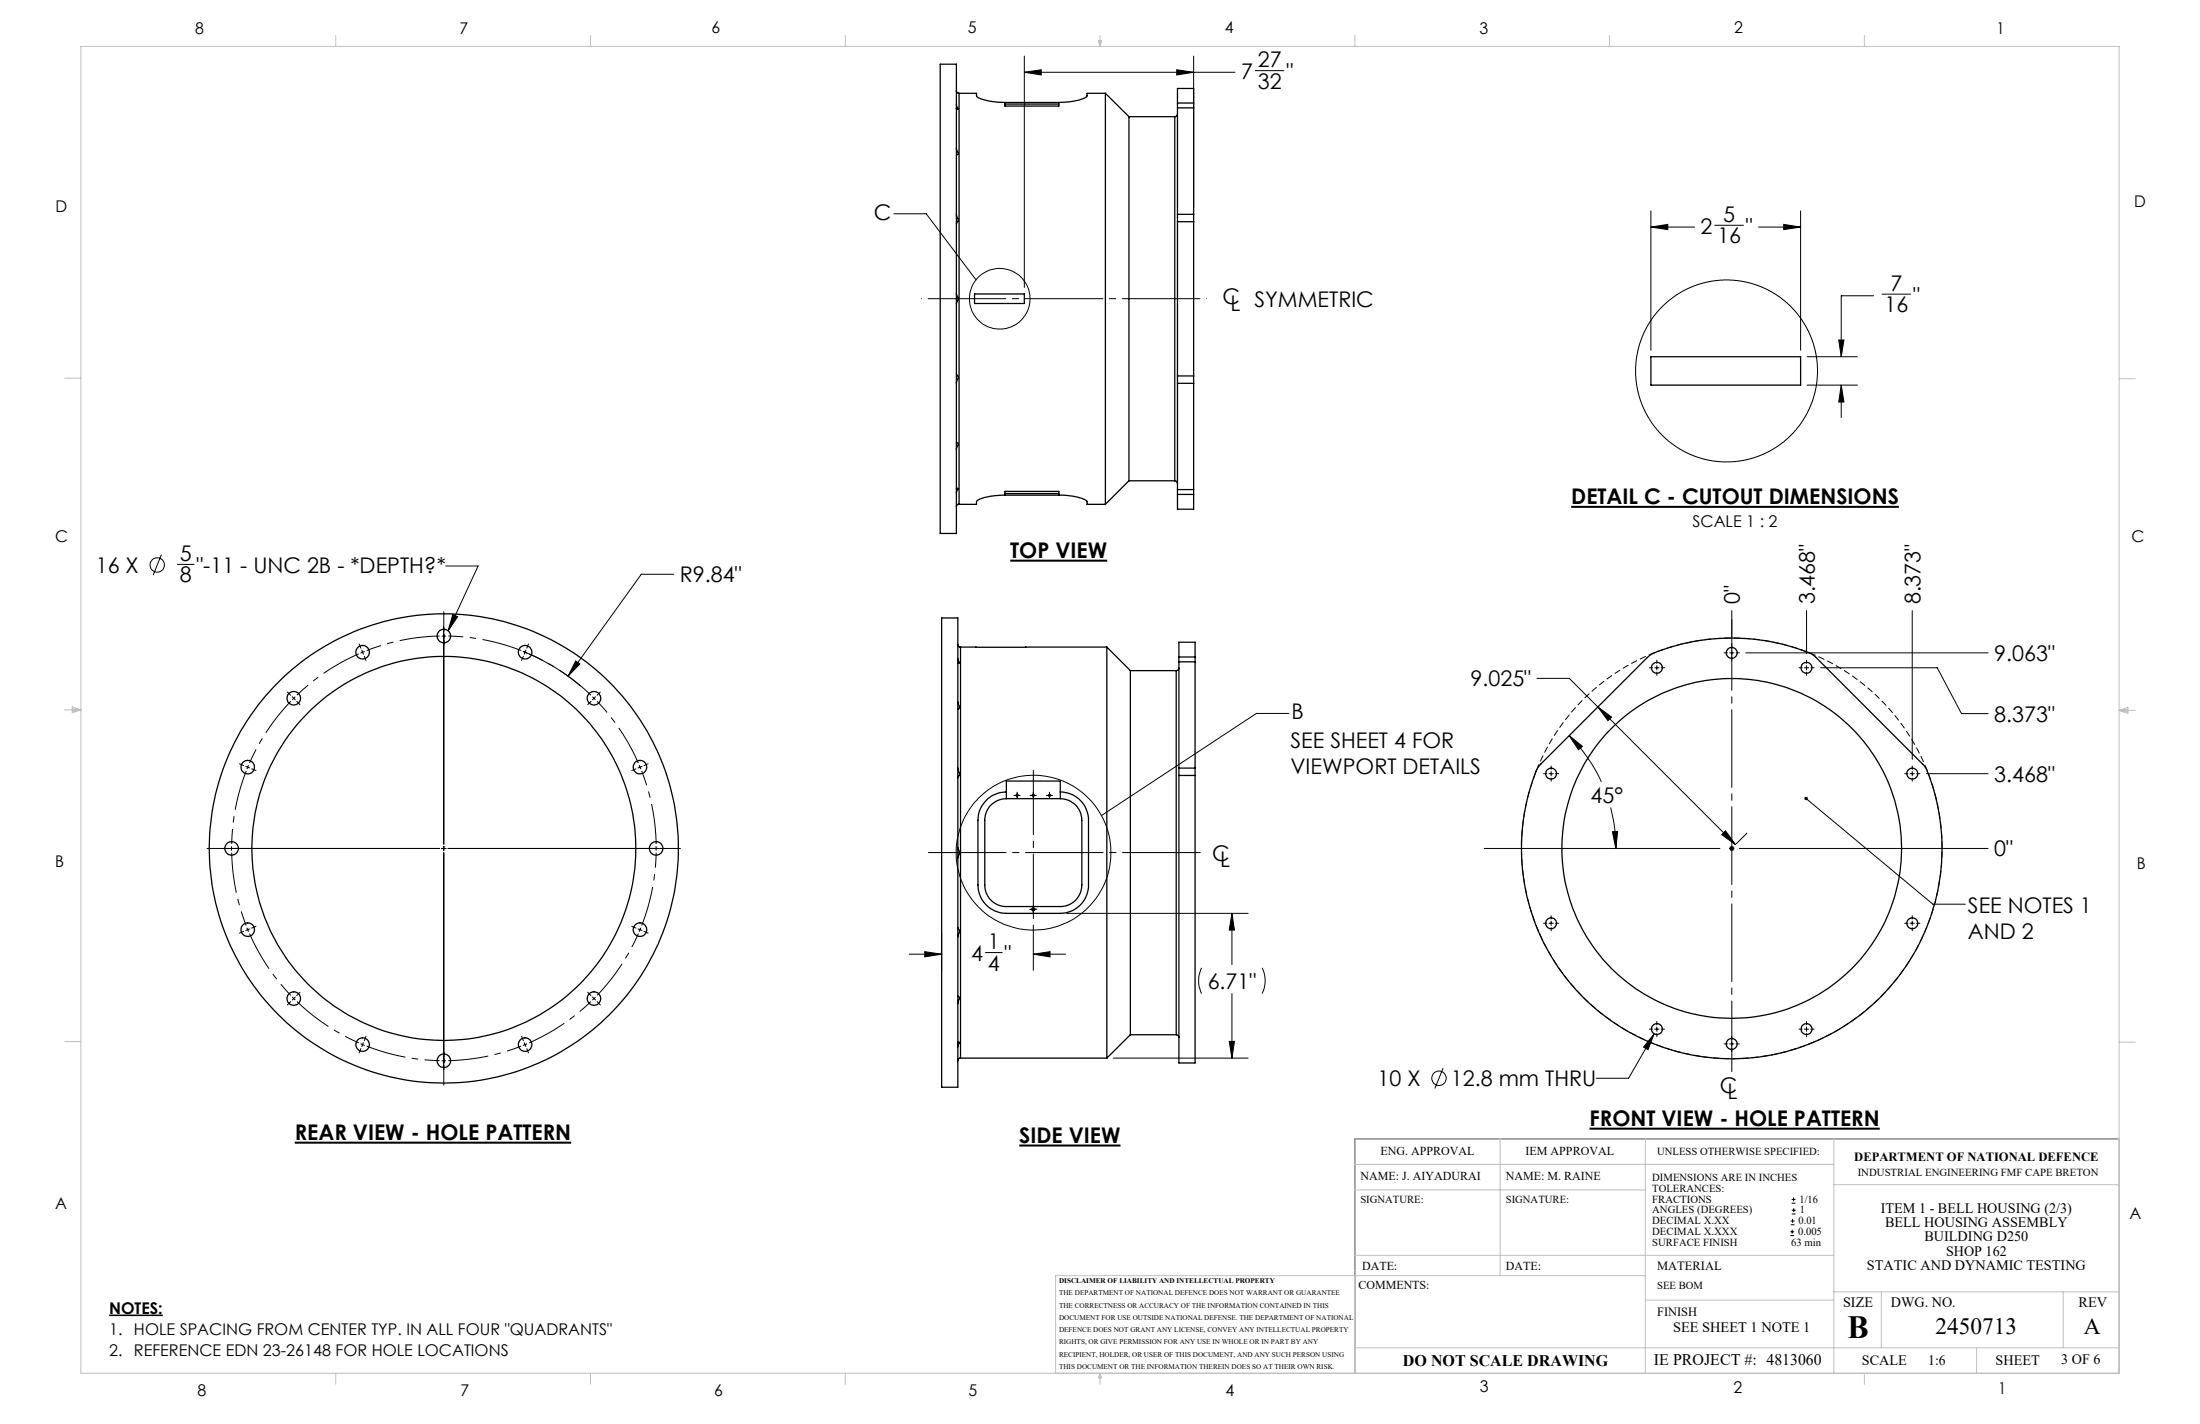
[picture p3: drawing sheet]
<svg xmlns="http://www.w3.org/2000/svg" width="432mm" height="279mm" viewBox="0 0 432 279" stroke-linecap="round" stroke-linejoin="round" font-family="sans-serif">
<g fill="none" stroke="#000" stroke-width=".2">
<path d="M201 11v45.4M201 14.2h41.4M201 14.2l3.4-.5v1zM231 13.7l3.3 .5-3.3 .5zM234.3 11v29.8M246.4 13.9h5.6M175.4 41.9h6.4l9.8 13M324 41.4v27.3M324 44.6h8.6M324 44.6l3.3-.6v1zM336.6 44.2h5.6M345.2 44.6h8.2"/>
<path d="M350.1 44l3.3 .6-3.3 .4zM353.4 41.4v27.3M367.7 58h-6.3v12M369.4 57.7h5.6M354.7 75.6h9.9M354.7 70h9.9M360.9 66.7h1l-.5 3.3zM361.4 75.6v6.3M361.4 75.6l.5 3.3h-1zM31.7 108.8l-1.6 4.1M34.8 110.7h3.3M87.5 111.1h6.3l-5.9 12.7"/>
<path d="M132.2 112.7h-6.3l-14.4 20M339.9 119.8v5.2M354.6 119.8v8.5M375.3 119.8v29.2M56.4 135.8l.6 .6M57.4 136.7l.2 .3M57.6 137l.4 .3M57.6 137l-.2 .3M58 136.7l-.4 .3M58.2 137.6l.7 .7M70.5 126.4l.3 .8M71 127.6l.2 .4"/>
<path d="M71.2 128l.1 .4M71.2 128l-.4 .1M71.5 128.8l.3 .8M71.6 127.8l-.4 .2M86.7 124.8h.8M87.1 120v45.6M88.9 120.6l.9 .4-1.9 2.8zM102.6 127.8a41.1 41.1 0 0 1 11.4 6.8M102.7 127.8l.3 .2M102.7 128.8l-.3 .8M103 128l-.1 .4M103 128l.4 .1"/>
<path d="M103.2 127.6l-.2 .4M103.7 126.4l-.3 .8M113 129.7l.8 .6-2.3 2.4zM116 137.6l-.6 .7M116.3 136.7l.3 .3M116.6 137l-.3 .3M116.6 137l.3 .3M116.9 136.7l-.3 .3M117.8 135.8l-.6 .6M252.9 140h-6.3l-30.4 20M301.7 133.1h6.3l5.6 5.6M313.6 138.7l2.7 2-.7 .7z"/>
<path d="M313.6 138.7l27 27M323.7 131h.6M324.8 131h.8M325.2 129.5v.7M325.2 130.6v.8M325.2 131.9v.6M326 131h.7M338.4 128.1h.7M339.5 128.1h.8M339.9 126.3v.9M339.9 127.7v.8M339.9 128.9v.7"/>
<path d="M340.7 128.1h.7M342.7 128.1h47.5M353.1 131h.6M354.2 131h.8M354.6 129.5v.7M354.6 130.6v.8M354.6 131.9v.6M355.4 131h.7M357.3 131h22.9l4.8 9h5.2M47 149.9l.8 .3M48.2 150.4l.4 .1M48.6 150.5l-.1 .4"/>
<path d="M48.6 150.5l.4 .2M48.8 150.1l-.2 .4M49.4 150.8l.8 .4M124.8 150.8l-.8 .4M125.4 150.1l.2 .4M125.6 150.5l-.4 .2M125.6 150.5l.2 .4M126 150.4l-.4 .1M127.2 149.9l-.8 .3M199 156.1h1.2M199.6 155.4v1.3M202.2 156.1h1.2"/>
<path d="M202.8 155.4v1.3M205.4 156.1h1.2M206 155.4v1.3M303 151.8h.6M304 151.8h.9M304.4 150.3v.7M304.4 151.4v.8M304.4 152.6v.7M305.3 151.8h.6M308 144.3l2.6 2.1-.8 .7zM308 144.3a31.8 31.8 0 0 1 6.3 9.1M316.1 158.4a30.9 30.9 0 0 1 1 8.1"/>
<path d="M354.5 156.7l24.9 20.7h6.3M373.8 151.8h.7M374.9 151.8h.8M375.3 150.3v.7M375.3 151.4v.8M375.3 152.6v.7M376.2 151.8h.6M378.1 151.8h12.1M40.6 166.5h45.7M45.4 166.1v.8M86.7 166.5h.8M87.1 166.1v.8"/>
<path d="M87.1 167.3v45.6M87.9 166.5h45.7M128.8 166.1v.8M202.1 178.4h1.4M202.8 177.7v1.4M209.4 179.2h35.6M241.8 179.2v10.1M241.8 179.2l.5 3.3h-1zM291.3 166.5h46.3M304.4 179.7v.6M316.5 163.2h1l-.4 3.3zM337.9 163.8l.8-.8 1.9 2.7z"/>
<path d="M339.7 166.5h.4M339.9 166.3v.4M341.4 166.5h48.8M342.9 163.5l-2.1 2.1M375.3 179.7v.6M47.8 182.7l-.8 .4M48.5 182l.1 .4M48.6 182.4l.2 .4M48.6 182.4l-.4 .2M49 182.2l-.4 .2M50.2 181.8l-.8 .3M57 196.5l-.6 .7"/>
<path d="M57.4 195.6l.6 .6M58 195.6l-.6 .6M58.9 194.7l-.7 .6M115.4 194.7l.6 .6M116.3 195.6l.6 .6M116.9 195.6l-.6 .6M117.2 196.5l.6 .7M124 181.8l.8 .3M125.2 182.2l.4 .2M125.6 182.4l.4 .2M125.6 182.4l-.2 .4M125.8 182l-.2 .4"/>
<path d="M126.4 182.7l.8 .4M178.5 187.2h6.3M181.5 186.7l3.3 .5-3.3 .5zM184.8 183.2v7.2M193.4 186.9h3.3M202.8 181.5v8.9M202.8 187.2h6.4M202.8 187.2l3.3-.5v1zM235.8 189.9a5.9 5.9 0 0 0 0 5M241.8 194.9v12.7M247.7 189.9a5.6 5.6 0 0 1 0 5M303 181.2h.6"/>
<path d="M304 181.2h.9M304.4 180.7v.9M304.4 182v.6M305.3 181.2h.6M373.8 181.2h.7M374.9 181.2h.8M375.3 180.7v.9M375.3 182v.6M376.2 181.2h.6M70.8 204.8l.4 .2M70.8 205.7l-.3 .9M71.2 205l-.2 .4"/>
<path d="M71.2 205l.4 .1M71.3 204.6l-.1 .4M71.8 203.3l-.3 .9M86.7 208.1h.8M102.4 203.3l.3 .9M102.9 204.6l.1 .4M103 205l.2 .4M103 205l-.3 .1M103.4 205.7l.3 .9M103.4 204.8l-.4 .2M218.5 207.6h26.5M241.3 204.3h1l-.5 3.3z"/>
<path d="M283.2 209.5l-1.6 4.1M323.7 201.9h.6M324.7 202.8l-5 8.8h-6.4M324.7 202.8l-1.2 3.2-.9-.5zM324.8 201.9h.8M325.2 200.4v.7M325.2 201.5v.9M325.2 202.8v.6M326 201.9h.7M338.4 204.8h.7M339.5 204.8h.8M339.9 203.3v.7"/>
<path d="M339.9 204.4v.8M339.9 205.7v.6M340.7 204.8h.7M353.1 201.9h.6M354.2 201.9h.8M354.6 200.4v.7M354.6 201.5v.9M354.6 202.8v.6M355.4 201.9h.7M351.5 239.6h.7M351.6 236.1h.8M351.6 235.3h.8"/>
<path d="M351.7 238.2h.7M351.7 237.5h.7M351.8 239.2v.7M352 234.9v.8M352.1 237.1v.7M415.9 223.4h-150v46.1M351.4 242.4h.7M351.4 241.7h.7M351.5 240.3h.7M351.8 241.3v.7"/>
<circle cx="196.2" cy="58.6" r="5.9"/>
<circle cx="338.9" cy="72.8" r="17.9"/>
<circle cx="30.9" cy="110.9" r="1.41"/>
<circle cx="202.8" cy="167.3" r="15.2"/>
<circle cx="282.4" cy="211.6" r="1.41"/>
</g>
<path d="M308.4 99.4h64.3M198.3 110h19M57.9 224.2h54.2M200.1 224.8h19.8M312 221.5h56.9" fill="none" stroke="#000" stroke-width=".4"/>
<path d="M21.4 258.1h10.5" fill="none" stroke="#000" stroke-width=".3"/>
<g fill="none" stroke="#000" stroke-width=".2" stroke-dasharray="15.2 1.3 1.3 1.3" stroke-dashoffset="7.3" stroke-linecap="butt">
<path d="M57.1 137.6a41.7 41.7 0 0 0-8.1 12.1M70.4 128.3a41.7 41.7 0 0 0-12.1 8.1M86.3 124.8a41.7 41.7 0 0 0-14.3 2.8M102.3 127.6a41.7 41.7 0 0 0-14.3-2.8M116 136.4a41.7 41.7 0 0 0-12.1-8.1M48.3 151.3a41.7 41.7 0 0 0-2.8 14.3M125.3 149.7a41.7 41.7 0 0 0-8.1-12.1M45.5 167.3a41.7 41.7 0 0 0 2.8 14.3M128.8 165.6a41.7 41.7 0 0 0-2.9-14.3M49 183.2a41.7 41.7 0 0 0 8.1 12.1M58.3 196.5a41.7 41.7 0 0 0 12.1 8.1M117.2 195.3a41.7 41.7 0 0 0 8.1-12.1"/>
<path d="M125.9 181.6a41.7 41.7 0 0 0 2.9-14.3M72 205.3a41.7 41.7 0 0 0 14.3 2.8M88 208.1a41.7 41.7 0 0 0 14.3-2.8M103.9 204.6a41.7 41.7 0 0 0 12.1-8.1"/>
</g>
<path d="M379.4 154.4a41.3 41.3 0 0 0-69.2-16.6 41.3 41.3 0 0 0 19 68.5 41.3 41.3 0 0 0 50.8-49.8l-.6-2.1" fill="none" stroke="#000" stroke-width=".2" stroke-dasharray="1.3 .6" stroke-dashoffset=".5" stroke-linecap="butt"/>
<g fill="none" stroke="#000" stroke-width=".25">
<path d="M184.5 12.6h3.2v92.1h-3.2zM187.7 17.8l.1 .3 .4 .2M188.2 18.3h3.5v.1a.74 .74 0 0 0 .7 .9l2.4 .6 2.4 .2M188.2 18.3v80.7M217 18.3v80.7M217 18.3h-3.6v.1a.63 .63 0 0 1-.5 .8l-1.1 .4-1.4 .3-2.6 .2M217 18.3l4.6 4.6M187.7 29l.1 .5a.56 .56 0 0 1 0 .9l-.1 .1M187.7 20.5l.4 .8a.18 .18 0 0 1-.2 .2 .18 .18 0 0 1-.2-.2M197.2 20.1v.7h10.6v-.7M197.2 20.1h10.6M197.2 20.4h10.6"/>
<path d="M221.6 22.9v71.4M221.6 22.9h9M230.6 22.9v71.4M231.1 22.4a.54 .54 0 0 1-.5 .5M231.1 20.2v1M231.1 20.2v-2.8h3.2v2.8M231.1 21.2h3.2M231.1 21.2v20.9M231.1 20.2h3.2M234.3 20.2v1M234.3 21.2v20.9M187.7 57.6l.1 .3a1.15 1.15 0 0 1-.1 1.6v.2"/>
<path d="M187.7 42.1l.1 .3a1.05 1.05 0 0 1-.1 1.6M191.3 57.7h9.7v1.8h-9.7zM231.1 43.5v30.3M231.1 42.1v1.4M231.1 43.5h3.2M231.1 42.1h3.2M234.3 43.5v30.3M234.3 42.1v1.4M187.7 73.3l.1 .2a.97 .97 0 0 1 0 1.4l-.1 .3M231.1 73.8v1.4M231.1 73.8h3.2M231.1 75.2h3.2"/>
<path d="M231.1 75.2v20.9M234.3 73.8v1.4M234.3 75.2v20.9M324 70h29.4v5.6h-29.4zM187.7 96l.2-.2h.2l-.4 .9M187.7 86.7l.2 .2a.5 .5 0 0 1-.1 .8l-.1 .5M188.2 99l-.3 .1-.2 .3M197.2 97.2v-.8h10.6v.8M197.2 97.2a10.2 10.2 0 0 0-5.5 1.1v.7h-3.5M197.2 97.2h10.6M197.2 96.8h10.6M207.8 97.2a9.2 9.2 0 0 1 5.6 1.2v.6h3.6"/>
<path d="M221.6 94.3l-4.6 4.7M221.6 94.3h9M230.6 94.3l.3 .1 .2 .5M231.1 96.1v.9M231.1 97v2.9h3.2v-2.9M231.1 96.1h3.2M231.1 97h3.2M234.3 96.1v.9M184.8 121.2h3.2v92.1h-3.2zM188 126.5l.2 .4 .3 .1M188 137.7l.1 .4a.56 .56 0 0 1 .3 .6 .56 .56 0 0 1-.4 .5M188 129.2l.3 .9h-.2l-.1-.1"/>
<path d="M188.5 127v80.6M188.5 127h28.7M191.6 127h.1M201.3 127h.1M217.2 127v80.6M217.2 127l4.7 4.6M221.9 131.6v71.4M221.9 131.6h9M230.9 131.6v71.4M231.4 131.1l-.3 .4-.2 .1M231.4 128.9v1M231.4 128.9v-2.9h3.2v2.9"/>
<path d="M231.4 129.9h3.2M231.4 129.9v20.8M231.4 128.9h3.2M234.6 128.9v1M234.6 129.9v20.8M323.3 129l.3-.3a10.8 10.8 0 0 1 4.1-1.7 41.3 41.3 0 0 1 27.9 1.3l.7 .6 21.2 21.1 .4 .6a41.2 41.2 0 0 1-38 57.2 41.2 41.2 0 0 1-38-57.2zM188 150.7l.1 .4a1.02 1.02 0 0 1-.1 1.5M197.5 155.4v-2.2h10.6v2.2M197.5 155.4a5.7 5.7 0 0 0-5.6 6.4v8.5a15.2 15.2 0 0 0 .4 5.2 5.5 5.5 0 0 0 5.2 3.7h10.6a5.6 5.6 0 0 0 5.5-6.4v-8.5a14.9 14.9 0 0 0-.3-5.2 5.5 5.5 0 0 0-5.2-3.7M197.5 156.7a4.2 4.2 0 0 0-4.2 4.2v12.7a4.2 4.2 0 0 0 4.2 4.3h10.6a4.2 4.2 0 0 0 4.2-4.3v-12.7a4.2 4.2 0 0 0-4.2-4.2M197.5 155.4v1.3M197.5 156.7h10.6"/>
<path d="M208.1 155.4v1.3M231.4 152.2v56.4h3.2v-56.4M231.4 150.7v1.5M231.4 152.2h3.2M231.4 150.7h3.2M234.6 150.7v1.5M188 166.3l.1 .3a1.29 1.29 0 0 1-.1 1.7M339.4 166.5h1M339.5 166.1l.8 .7M339.9 166v1M340.3 166.1l-.8 .7M188 195.4l.1 .1a.38 .38 0 0 1 .2 .3 .38 .38 0 0 1-.1 .3l-.2 .8"/>
<path d="M188 182l.1 .2a.92 .92 0 0 1 0 1.3l-.1 .4M188 204.6l.1-.1h.2l-.3 .9M188.5 207.6l-.4 .2-.1 .3M188.5 207.6h28.7M221.9 203l-4.7 4.6M221.9 203h9M230.9 203a.54 .54 0 0 1 .5 .6"/>
<circle cx="57.6" cy="137" r="1.33"/>
<circle cx="71.2" cy="128" r="1.32"/>
<circle cx="87.1" cy="124.8" r="1.32"/>
<circle cx="103.1" cy="128" r="1.32"/>
<circle cx="116.6" cy="137" r="1.32"/>
<circle cx="325.2" cy="131" r="1.06"/>
<circle cx="339.9" cy="128.1" r="1.06"/>
<circle cx="354.6" cy="131" r="1.06"/>
<circle cx="48.6" cy="150.5" r="1.33"/>
<circle cx="125.6" cy="150.5" r="1.32"/>
<circle cx="199.6" cy="156.1" r=".2"/>
<circle cx="202.8" cy="156.1" r=".2"/>
<circle cx="206" cy="156.1" r=".2"/>
<circle cx="304.4" cy="151.8" r="1.07"/>
<circle cx="375.3" cy="151.8" r="1.08"/>
<circle cx="45.5" cy="166.5" r="1.32"/>
<circle cx="87.1" cy="166.5" r="37.7"/>
<circle cx="87.1" cy="166.5" r="46"/>
<circle cx="128.8" cy="166.5" r="1.32"/>
<circle cx="202.8" cy="178.4" r=".29"/>
<circle cx="339.9" cy="166.5" r="33.3"/>
<circle cx="48.6" cy="182.4" r="1.33"/>
<circle cx="57.6" cy="195.9" r="1.33"/>
<circle cx="116.6" cy="195.9" r="1.32"/>
<circle cx="125.6" cy="182.4" r="1.32"/>
<circle cx="304.4" cy="181.1" r="1.05"/>
<circle cx="375.3" cy="181.2" r="1.06"/>
<circle cx="71.2" cy="204.9" r="1.32"/>
<circle cx="87.1" cy="208.1" r="1.32"/>
<circle cx="103.1" cy="204.9" r="1.32"/>
<circle cx="325.2" cy="201.9" r="1.08"/>
<circle cx="339.9" cy="204.8" r="1.06"/>
<circle cx="354.6" cy="201.9" r="1.08"/>
</g>
<path d="M339.9 121.6v88.7" fill="none" stroke="#000" stroke-width=".2" stroke-dasharray="15.2 1.3 1.3 1.3" stroke-dashoffset="1.4"/>
<path d="M180.9 58.6h55.9" fill="none" stroke="#000" stroke-width=".2" stroke-dasharray="15.2 1.3 1.3 1.3" stroke-dashoffset="-1.3"/>
<path d="M202.8 151.1v29.1" fill="none" stroke="#000" stroke-width=".2" stroke-dasharray="15.2 1.3 1.3 1.3" stroke-dashoffset="2.6"/>
<path d="M181.5 167.3h54.8" fill="none" stroke="#000" stroke-width=".2" stroke-dasharray="15.2 1.3 1.3 1.3" stroke-dashoffset="-.8"/>
<g fill="none" stroke="#c0c0c0" stroke-width=".2">
<path d="M15.9 9.1h400v260.4h-400zM65.9 6.9v2.2M115.9 6.9v2.2M165.9 6.9v2.2M215.6 8h.6l-.3 1.1zM215.7 8l.2 1.1M215.9 6.9v2.2M216 8l-.1 1.1M265.9 6.9v2.2M315.9 6.9v2.2M365.9 6.9v2.2M12.7 74.2h3.2"/>
<path d="M415.9 74.3h3.2M12.7 139.3h3.2M14.2 139.1l1.7 .2M14.2 138.7l1.7 .6-1.7 .5zM15.9 139.3l-1.7 .3M415.9 139.4h3.2M415.9 139.4l1.8-.6v1.2zM415.9 139.4l1.8 .3M417.7 139.2l-1.8 .2M12.7 204.4h3.2M415.9 204.5h3.2M265.9 228.5h94"/>
<path d="M265.9 233.5h57M294.4 223.4v26.9M322.9 223.4v46.1M359.9 223.4v46M359.9 232.4h56M415.9 223.4h-150v46.1M265.9 246.3h94M322.9 250.3h-115.7v19.2M322.9 255.1h37M359.9 253.5h56M369.3 253.5v10.9M405 253.5v10.9"/>
<path d="M65.9 269.5v2.1M115.9 269.5v2.1M165.9 269.5v2.1M215.9 269.5v2.1M215.9 269.5l.3 .8h-.6zM265.9 264.4h150M365.9 269.5v2.1M387.9 264.4v5.1"/>
</g>
<g fill="#000">
<path d="M354.2 156.5a.34 .34 0 0 1 .6 0 .34 .34 0 0 1-.3 .5 .34 .34 0 0 1-.3-.5l.3 .2z"/>
<path d="M113 129.7l-1.5 3 2.3-2.4zM88.9 120.6l-1 3.2 1.9-2.8zM324.7 202.8l-2.1 2.7 .9 .5z"/>
<path d="M337.9 163.8l.8-.8 1.9 2.7zM313.6 138.7l2.7 2-.7 .7zM316.5 163.2h1l-.4 3.3zM308 144.3l2.6 2.1-.8 .7z"/>
<path d="M431.8 203.5v3.3zM431.8 178.4v3.3zM431.8 186.1v1zM431.8 186.1v1zM201 14.2l3.4-.5v1zM231 13.7l3.3 .5-3.3 .5zM350.1 44l3.3 .6-3.3 .4zM324 44.6l3.3-.6v1zM361.4 75.6l.5 3.3h-1zM360.9 66.7h1l-.5 3.3zM181.5 186.7l3.3 .5-3.3 .5zM202.8 187.2l3.3-.5v1zM241.3 204.3h1l-.5 3.3zM241.8 179.2l.5 3.3h-1z"/>
</g>
<text font-size="6.3" x="362.6" y="262.5">B</text>
<g font-size="4.6">
<text x="379.9" y="261.8">2450713</text>
<text x="409" y="261.8">A</text>
</g>
<g font-size="4.2">
<text x="243.6" y="15.5">7</text>
<text x="246.9" y="13.2">27</text>
<text x="246.9" y="17.4">32</text>
<text x="252.5" y="15.5">&quot;</text>
<text x="171.5" y="43.1">C</text>
<text x="333.8" y="45.9">2</text>
<text x="337.1" y="47.8">16</text>
<text x="338.2" y="43.6">5</text>
<text x="342.7" y="45.9">&quot;</text>
<text x="240" y="59.7">C</text>
<text x="371" y="57">7</text>
<text x="375.5" y="59.4">&quot;</text>
<text x="241.5" y="60.9">L SYMMETRIC</text>
<text x="369.9" y="61.2">16</text>
<text x="308.4" y="99">DETAIL C - CUTOUT DIMENSIONS</text>
<text x="18.8" y="112.4">16 X</text>
<text x="35.3" y="110.1">5</text>
<text x="38.6" y="112.4">&quot;-11 - UNC 2B - *DEPTH?*</text>
<text x="198.3" y="109.5">TOP VIEW</text>
<text x="35.3" y="114.3">8</text>
<text x="133.4" y="114.2">R9.84&quot;</text>
<text x="341.5" y="118.6" transform="rotate(-90 341.5 118.6)">0&quot;</text>
<text x="356.2" y="118.6" transform="rotate(-90 356.2 118.6)">3.468&quot;</text>
<text x="377" y="118.6" transform="rotate(-90 377 118.6)">8.373&quot;</text>
<text x="391.4" y="129.7">9.063&quot;</text>
<text x="288.6" y="134.7">9.025&quot;</text>
<text x="253.5" y="141.2">B</text>
<text x="391.4" y="141.6">8.373&quot;</text>
<text x="253.3" y="146.7">SEE SHEET 4 FOR</text>
<text x="253.3" y="151.9">VIEWPORT DETAILS</text>
<text x="391.4" y="153.4">3.468&quot;</text>
<text x="312.2" y="157.5">45°</text>
<text x="237.9" y="169">C</text>
<text x="239.5" y="170.2">L</text>
<text x="391.4" y="168.1">0&quot;</text>
<text x="386.3" y="179.1">SEE NOTES 1</text>
<text x="386.3" y="184.3">AND 2</text>
<text x="190.6" y="188.6">4</text>
<text x="193.9" y="186.2">1</text>
<text x="193.9" y="190.4">4</text>
<text x="197.2" y="188.6">&quot;</text>
<text x="237" y="194">6.71&quot;</text>
<text x="270.4" y="213.1">10 X</text>
<text x="284.8" y="213.1">12.8 mm THRU</text>
<text x="337.5" y="214.5">C</text>
<text x="339.1" y="215.7">L</text>
<text x="312" y="221">FRONT VIEW - HOLE PATTERN</text>
<text x="57.9" y="223.7">REAR VIEW - HOLE PATTERN</text>
<text x="200.1" y="224.3">SIDE VIEW</text>
</g>
<g font-size="3.2">
<text x="38.3" y="6.7">8</text>
<text x="90.2" y="6.7">7</text>
<text x="139.7" y="6.5">6</text>
<text x="190" y="6.5">5</text>
<text x="240.4" y="6.6">4</text>
<text x="290.4" y="6.7">3</text>
<text x="340.4" y="6.5">2</text>
<text x="391.9" y="6.7">1</text>
<text x="10.9" y="41.6">D</text>
<text x="418.9" y="40.7">D</text>
<text x="10.9" y="106.3">C</text>
<text x="332.2" y="103.4">SCALE 1 : 2</text>
<text x="418.4" y="106.4">C</text>
<text x="10.8" y="170.2">B</text>
<text x="419.4" y="170.6">B</text>
<text x="10.8" y="237.2">A</text>
<text x="418" y="239.2">A</text>
<text x="21.4" y="257.7">NOTES:</text>
<text x="21.4" y="261.9">1.</text>
<text x="26.3" y="261.9">HOLE SPACING FROM CENTER TYP. IN ALL FOUR &quot;QUADRANTS&quot;</text>
<text x="21.4" y="266.1">2.</text>
<text x="26.3" y="266.1">REFERENCE EDN 23-26148 FOR HOLE LOCATIONS</text>
<text x="275.4" y="268">DO NOT SCALE DRAWING</text>
<text x="324.6" y="267.8">IE PROJECT #: 4813060</text>
<text x="38.8" y="273.8">8</text>
<text x="90.4" y="273.8">7</text>
<text x="140.2" y="273.8">6</text>
<text x="190.1" y="273.9">5</text>
<text x="240.5" y="273.8">4</text>
<text x="290.4" y="273.2">3</text>
<text x="340.2" y="273.2">2</text>
<text x="392.2" y="273.4">1</text>
</g>
<g font-size="2.8">
<text x="369.1" y="237.9">ITEM 1 - BELL HOUSING (2/3)</text>
<text x="370" y="240.8">BELL HOUSING ASSEMBLY</text>
<text x="377.7" y="243.6">BUILDING D250</text>
<text x="366.4" y="249.2">STATIC AND DYNAMIC TESTING</text>
<text x="382" y="246.4">SHOP 162</text>
<text x="361.7" y="256.4">SIZE</text>
<text x="371.1" y="256.4">DWG. NO.</text>
<text x="408" y="256.5">REV</text>
<text x="328.4" y="261.4">SEE SHEET 1 NOTE 1</text>
<text x="365.4" y="267.7">SCALE</text>
<text x="378.5" y="267.7">1:6</text>
<text x="391.7" y="267.7">SHEET</text>
<text x="404.6" y="267.7">3 OF 6</text>
</g>
<g font-size="2.5">
<text x="363.9" y="227.8">DEPARTMENT OF NATIONAL DEFENCE</text>
<text x="325.3" y="249.2">MATERIAL</text>
<text x="325.3" y="258.2">FINISH</text>
</g>
<g font-size="2.4">
<text x="270.9" y="226.6">ENG. APPROVAL</text>
<text x="299.4" y="226.6">IEM APPROVAL</text>
<text x="267" y="231.5">NAME: J. AIYADURAI</text>
<text x="295.5" y="231.5">NAME: M. RAINE</text>
<text x="267.3" y="249.2">DATE:</text>
<text x="295.5" y="249.2">DATE:</text>
<text x="266.6" y="253">COMMENTS:</text>
</g>
<g font-size="2.1">
<text x="325.3" y="226.6">UNLESS OTHERWISE SPECIFIED:</text>
<text x="324.3" y="231.7">DIMENSIONS ARE IN INCHES</text>
<text x="324.3" y="233.9">TOLERANCES:</text>
<text x="364.6" y="230.8">INDUSTRIAL ENGINEERING FMF CAPE BRETON</text>
<text x="267" y="236.1">SIGNATURE:</text>
<text x="295.5" y="236.1">SIGNATURE:</text>
<text x="324.3" y="236">FRACTIONS</text>
<text x="324.3" y="238.1">ANGLES (DEGREES)</text>
<text x="353.2" y="236">1/16</text>
<text x="353.2" y="238.1">1</text>
<text x="324.3" y="244.4">SURFACE FINISH</text>
<text x="324.3" y="240.2">DECIMAL X.XX</text>
<text x="324.3" y="242.3">DECIMAL X.XXX</text>
<text x="351.5" y="244.4">63 min</text>
<text x="352.9" y="242.3">0.005</text>
<text x="353" y="240.2">0.01</text>
<text x="325.3" y="253">SEE BOM</text>
</g>
<g font-size="1.4">
<text x="207.9" y="251.7">DISCLAIMER OF LIABILITY AND INTELLECTUAL PROPERTY</text>
<text x="207.9" y="254.1">THE DEPARTMENT OF NATIONAL DEFENCE DOES NOT WARRANT OR GUARANTEE</text>
<text x="207.9" y="256.6">THE CORRECTNESS OR ACCURACY OF THE INFORMATION CONTAINED IN THIS</text>
<text x="207.9" y="259">DOCUMENT FOR USE OUTSIDE NATIONAL DEFENSE. THE DEPARTMENT OF NATIONAL</text>
<text x="207.9" y="261.4">DEFENCE DOES NOT GRANT ANY LICENSE, CONVEY ANY INTELLECTUAL PROPERTY</text>
<text x="207.9" y="263.8">RIGHTS, OR GIVE PERMISSION FOR ANY USE IN WHOLE OR IN PART BY ANY</text>
<text x="207.9" y="266.2">RECIPIENT, HOLDER, OR USER OF THIS DOCUMENT, AND ANY SUCH PERSON USING</text>
<text x="207.9" y="268.6">THIS DOCUMENT OR THE INFORMATION THEREIN DOES SO AT THEIR OWN RISK.</text>
</g>
</svg>
